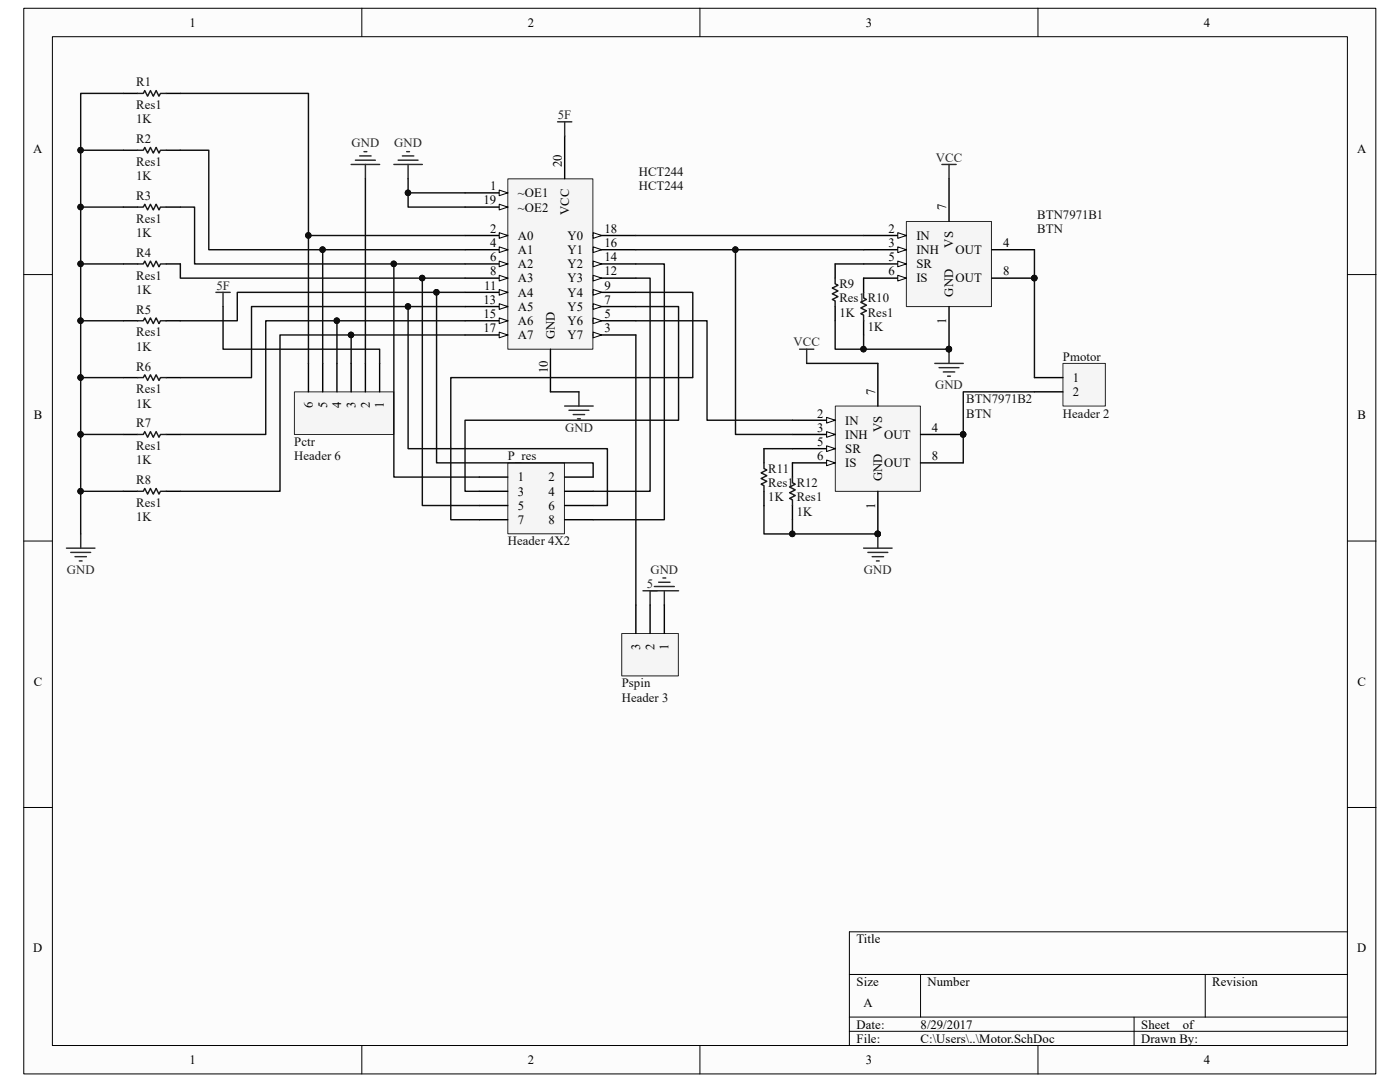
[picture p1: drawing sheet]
<svg xmlns="http://www.w3.org/2000/svg" width="279mm" height="216mm" viewBox="0 0 279 216" stroke-linecap="round" stroke-linejoin="round" font-family="sans-serif">
<path d="M4.8 1.7h269.8v212.6h-269.8z" fill="#fcfcfc"/>
<path d="M4.7 1.7h269.9v212.6h-269.9z" fill="none" stroke="#000" stroke-width=".2"/>
<path d="M10.5 7.4h258.4v201.2h-258.4z" fill="#fcfcfc"/>
<g fill="none" stroke="#000" stroke-width=".2">
<path d="M10.5 7.3h258.4v201.3h-258.4zM72.2 1.6v5.7M139.7 1.6v5.7M207.2 1.6v5.7M4.7 54.8h5.7M268.9 54.8h5.7M4.7 108h5.7M268.9 108h5.7M4.7 161.1h5.7M268.9 161.1h5.7M169.5 194.4h99.4M183.7 194.4v8.5"/>
<path d="M240.5 194.4v8.5M268.9 185.9h-99.4v22.7M72.2 208.6v5.7M139.7 208.6v5.7M169.5 202.9h99.4M169.5 205.8h99.4M207.2 208.6v5.7M226.3 202.9v5.7"/>
</g>
<path d="M101.4 35.7h16.9v34h-16.9z" fill="#f5f5f5"/>
<path d="M101.3 35.7h17v34h-17z" fill="none" stroke="#262626" stroke-width=".2"/>
<path d="M92.8 38.5h8.5" fill="none" stroke="#000" stroke-width=".28"/>
<path d="M99.6 37.9l1.7 .6-1.7 .6z" fill="#fcfcfc"/>
<path d="M99.6 37.9l1.7 .6-1.7 .6z" fill="none" stroke="#000" stroke-width=".2"/>
<path d="M92.8 41.3h8.5" fill="none" stroke="#000" stroke-width=".28"/>
<path d="M99.6 40.8l1.7 .5-1.7 .6z" fill="#fcfcfc"/>
<path d="M99.6 40.8l1.7 .5-1.7 .6z" fill="none" stroke="#000" stroke-width=".2"/>
<path d="M92.8 47h8.5" fill="none" stroke="#000" stroke-width=".28"/>
<path d="M99.6 46.4l1.7 .6-1.7 .6z" fill="#fcfcfc"/>
<path d="M99.6 46.4l1.7 .6-1.7 .6z" fill="none" stroke="#000" stroke-width=".2"/>
<path d="M92.8 49.8h8.5" fill="none" stroke="#000" stroke-width=".28"/>
<path d="M99.6 49.3l1.7 .5-1.7 .6z" fill="#fcfcfc"/>
<path d="M99.6 49.3l1.7 .5-1.7 .6z" fill="none" stroke="#000" stroke-width=".2"/>
<path d="M92.8 52.7h8.5" fill="none" stroke="#000" stroke-width=".28"/>
<path d="M99.6 52.1l1.7 .6-1.7 .5z" fill="#fcfcfc"/>
<path d="M99.6 52.1l1.7 .6-1.7 .5z" fill="none" stroke="#000" stroke-width=".2"/>
<path d="M92.8 55.5h8.5" fill="none" stroke="#000" stroke-width=".28"/>
<path d="M99.6 54.9l1.7 .6-1.7 .6z" fill="#fcfcfc"/>
<path d="M99.6 54.9l1.7 .6-1.7 .6z" fill="none" stroke="#000" stroke-width=".2"/>
<path d="M92.8 58.3h8.5" fill="none" stroke="#000" stroke-width=".28"/>
<path d="M99.6 57.8l1.7 .5-1.7 .6z" fill="#fcfcfc"/>
<path d="M99.6 57.8l1.7 .5-1.7 .6z" fill="none" stroke="#000" stroke-width=".2"/>
<path d="M92.8 61.2h8.5" fill="none" stroke="#000" stroke-width=".28"/>
<path d="M99.6 60.6l1.7 .6-1.7 .5z" fill="#fcfcfc"/>
<path d="M99.6 60.6l1.7 .6-1.7 .5z" fill="none" stroke="#000" stroke-width=".2"/>
<path d="M92.8 64h8.5" fill="none" stroke="#000" stroke-width=".28"/>
<path d="M99.6 63.4l1.7 .6-1.7 .6z" fill="#fcfcfc"/>
<path d="M99.6 63.4l1.7 .6-1.7 .6z" fill="none" stroke="#000" stroke-width=".2"/>
<path d="M92.8 66.8h8.5" fill="none" stroke="#000" stroke-width=".28"/>
<path d="M99.6 66.3l1.7 .5-1.7 .6z" fill="#fcfcfc"/>
<path d="M99.6 66.3l1.7 .5-1.7 .6z" fill="none" stroke="#000" stroke-width=".2"/>
<path d="M112.7 27.1v8.5M118.4 47h8.5M109.9 69.7v8.5" fill="none" stroke="#000" stroke-width=".28"/>
<path d="M118.4 46.4l1.7 .6-1.7 .6z" fill="#fcfcfc"/>
<path d="M118.4 46.4l1.7 .6-1.7 .6z" fill="none" stroke="#000" stroke-width=".2"/>
<path d="M118.4 49.8h8.5" fill="none" stroke="#000" stroke-width=".28"/>
<path d="M118.4 49.3l1.7 .5-1.7 .6z" fill="#fcfcfc"/>
<path d="M118.4 49.3l1.7 .5-1.7 .6z" fill="none" stroke="#000" stroke-width=".2"/>
<path d="M118.4 52.7h8.5" fill="none" stroke="#000" stroke-width=".28"/>
<path d="M118.4 52.1l1.7 .6-1.7 .5z" fill="#fcfcfc"/>
<path d="M118.4 52.1l1.7 .6-1.7 .5z" fill="none" stroke="#000" stroke-width=".2"/>
<path d="M118.4 55.5h8.5" fill="none" stroke="#000" stroke-width=".28"/>
<path d="M118.4 54.9l1.7 .6-1.7 .6z" fill="#fcfcfc"/>
<path d="M118.4 54.9l1.7 .6-1.7 .6z" fill="none" stroke="#000" stroke-width=".2"/>
<path d="M118.4 58.3h8.5" fill="none" stroke="#000" stroke-width=".28"/>
<path d="M118.4 57.8l1.7 .5-1.7 .6z" fill="#fcfcfc"/>
<path d="M118.4 57.8l1.7 .5-1.7 .6z" fill="none" stroke="#000" stroke-width=".2"/>
<path d="M118.4 61.2h8.5" fill="none" stroke="#000" stroke-width=".28"/>
<path d="M118.4 60.6l1.7 .6-1.7 .5z" fill="#fcfcfc"/>
<path d="M118.4 60.6l1.7 .6-1.7 .5z" fill="none" stroke="#000" stroke-width=".2"/>
<path d="M118.4 64h8.5" fill="none" stroke="#000" stroke-width=".28"/>
<path d="M118.4 63.4l1.7 .6-1.7 .6z" fill="#fcfcfc"/>
<path d="M118.4 63.4l1.7 .6-1.7 .6z" fill="none" stroke="#000" stroke-width=".2"/>
<path d="M118.4 66.8h8.5" fill="none" stroke="#000" stroke-width=".28"/>
<path d="M118.4 66.3l1.7 .5-1.7 .6z" fill="#fcfcfc"/>
<path d="M118.4 66.3l1.7 .5-1.7 .6z" fill="none" stroke="#000" stroke-width=".2"/>
<path d="M78.6 32.8h5.7M79.5 32h3.9M80.3 31.1h2.3M81.2 30.3h.5M81.4 32.8v2.8M111.3 24.3h2.8M112.7 24.3v2.8M115.5 78.2v2.8M112.7 81h5.7M113.5 81.9h4M114.4 82.7h2.3M115.3 83.6h.5" fill="none" stroke="#262626" stroke-width=".28"/>
<path d="M101.4 92.4h11.2v14.1h-11.2z" fill="#f5f5f5"/>
<path d="M101.3 92.4h11.3v14.1h-11.3z" fill="none" stroke="#262626" stroke-width=".2"/>
<path d="M95.6 95.2h5.7M95.6 98h5.7M112.7 95.2h5.7M112.7 98h5.7M95.6 100.9h5.7M95.6 103.7h5.7M112.7 100.9h5.7M112.7 103.7h5.7" fill="none" stroke="#000" stroke-width=".28"/>
<path d="M70.1 32.8h5.7M70.9 32h4M71.8 31.1h2.3M72.6 30.3h.6M72.9 32.8v2.8M43.1 58.3h2.8M44.5 58.3v2.9" fill="none" stroke="#262626" stroke-width=".28"/>
<path d="M58.8 78.2h19.8v8.5h-19.8z" fill="#f5f5f5"/>
<path d="M58.8 78.2h19.8v8.5h-19.8z" fill="none" stroke="#262626" stroke-width=".2"/>
<g fill="none" stroke="#000" stroke-width=".28">
<path d="M24.6 18.6h2.9M33.1 18.6h2.9M24.6 30h2.9M33.1 30h2.9M24.6 41.3h2.9M24.6 52.7h2.9M33.1 41.3h2.9M33.1 52.7h2.9M24.6 64h2.9M24.6 75.3h2.9M33.1 64h2.9M33.1 75.3h2.9"/>
<path d="M61.6 72.5v5.7M64.4 72.5v5.7M67.2 72.5v5.7M70.1 72.5v5.7M72.9 72.5v5.7M75.8 72.5v5.7M24.6 86.7h2.9M24.6 98h2.9M33.1 86.7h2.9M33.1 98h2.9"/>
</g>
<path d="M27.5 18.6h1.1l.3-.5 .6 1.1 .5-1.1 .6 1.1 .6-1.1 .5 1.1 .3-.6h1.1M27.5 30h1.1l.3-.6 .6 1.1 .5-1.1 .6 1.1 .6-1.1 .5 1.1 .3-.5h1.1M27.5 41.3h1.1l.3-.5 .6 1.1 .5-1.1 .6 1.1 .6-1.1 .5 1.1 .3-.6h1.1M27.5 52.7h1.1l.3-.6 .6 1.1 .5-1.1 .6 1.1 .6-1.1 .5 1.1 .3-.5h1.1M27.5 64h1.1l.3-.6 .6 1.2 .5-1.2 .6 1.2 .6-1.2 .5 1.2 .3-.6h1.1M27.5 75.3h1.1l.3-.5 .6 1.1 .5-1.1 .6 1.1 .6-1.1 .5 1.1 .3-.6h1.1M27.5 86.7h1.1l.3-.6 .6 1.2 .5-1.2 .6 1.2 .6-1.2 .5 1.2 .3-.6h1.1M27.5 98h1.1l.3-.5 .6 1.1 .5-1.1 .6 1.1 .6-1.1 .5 1.1 .3-.6h1.1" fill="none" stroke="#1c1c1c" stroke-width=".28"/>
<path d="M13.3 109.4h5.6M14.1 110.2h4M15 111.1h2.2M15.8 111.9h.6M16.1 106.5v2.9" fill="none" stroke="#262626" stroke-width=".28"/>
<path d="M180.9 44.2h17v17h-17z" fill="#f5f5f5"/>
<path d="M180.9 44.2h17v17h-17z" fill="none" stroke="#262626" stroke-width=".2"/>
<path d="M172.4 47h8.5M189.4 61.2v8.5" fill="none" stroke="#000" stroke-width=".28"/>
<circle cx="189.4" cy="69.7" r=".55" fill="#0e0e0e" stroke="#0e0e0e" stroke-width=".2"/>
<path d="M179.2 46.4l1.7 .6-1.7 .6z" fill="#fcfcfc"/>
<path d="M179.2 46.4l1.7 .6-1.7 .6z" fill="none" stroke="#000" stroke-width=".2"/>
<path d="M172.4 49.8h8.5" fill="none" stroke="#000" stroke-width=".28"/>
<path d="M179.2 49.3l1.7 .5-1.7 .6z" fill="#fcfcfc"/>
<path d="M179.2 49.3l1.7 .5-1.7 .6z" fill="none" stroke="#000" stroke-width=".2"/>
<path d="M172.4 52.7h8.5" fill="none" stroke="#000" stroke-width=".28"/>
<path d="M179.2 52.1l1.7 .6-1.7 .5z" fill="#fcfcfc"/>
<path d="M179.2 52.1l1.7 .6-1.7 .5z" fill="none" stroke="#000" stroke-width=".2"/>
<path d="M172.4 55.5h8.5" fill="none" stroke="#000" stroke-width=".28"/>
<path d="M179.2 54.9l1.7 .6-1.7 .6z" fill="#fcfcfc"/>
<path d="M179.2 54.9l1.7 .6-1.7 .6z" fill="none" stroke="#000" stroke-width=".2"/>
<path d="M189.4 35.6v8.6M197.9 49.8h8.5M197.9 55.5h8.5" fill="none" stroke="#000" stroke-width=".28"/>
<g fill="#0e0e0e" stroke="#0e0e0e" stroke-width=".2">
<circle cx="206.4" cy="55.5" r=".55"/>
<circle cx="189.4" cy="69.7" r=".55"/>
</g>
<path d="M166.8 81.1h16.9v16.9h-16.9z" fill="#f5f5f5"/>
<path d="M166.7 81h17v17h-17z" fill="none" stroke="#262626" stroke-width=".2"/>
<path d="M158.1 83.9h8.6M175.2 98v8.5" fill="none" stroke="#000" stroke-width=".28"/>
<circle cx="175.2" cy="106.5" r=".55" fill="#0e0e0e" stroke="#0e0e0e" stroke-width=".2"/>
<path d="M165 83.3l1.7 .6-1.7 .5z" fill="#fcfcfc"/>
<path d="M165 83.3l1.7 .6-1.7 .5z" fill="none" stroke="#000" stroke-width=".2"/>
<path d="M158.1 86.7h8.6" fill="none" stroke="#000" stroke-width=".28"/>
<path d="M165 86.1l1.7 .6-1.7 .6z" fill="#fcfcfc"/>
<path d="M165 86.1l1.7 .6-1.7 .6z" fill="none" stroke="#000" stroke-width=".2"/>
<path d="M158.1 89.5h8.6" fill="none" stroke="#000" stroke-width=".28"/>
<path d="M165 89l1.7 .5-1.7 .6z" fill="#fcfcfc"/>
<path d="M165 89l1.7 .5-1.7 .6z" fill="none" stroke="#000" stroke-width=".2"/>
<path d="M158.1 92.4h8.6" fill="none" stroke="#000" stroke-width=".28"/>
<path d="M165 91.8l1.7 .6-1.7 .5z" fill="#fcfcfc"/>
<path d="M165 91.8l1.7 .6-1.7 .5z" fill="none" stroke="#000" stroke-width=".2"/>
<path d="M166.7 52.7v2.8M172.4 55.5v2.8M166.7 61.2v2.8M172.4 64v2.8M175.2 72.5v8.5M152.5 89.5v2.9M152.5 98v2.9M158.1 92.4v2.8M183.7 86.7h8.5M183.7 92.4h8.5M158.1 100.9v2.8" fill="none" stroke="#000" stroke-width=".28"/>
<g fill="#0e0e0e" stroke="#0e0e0e" stroke-width=".2">
<circle cx="192.2" cy="86.7" r=".55"/>
<circle cx="175.2" cy="106.5" r=".55"/>
<circle cx="189.4" cy="69.7" r=".55"/>
</g>
<path d="M166.7 55.5v1.1l.5 .3-1.1 .6 1.1 .6-1.1 .5 1.1 .6-1.1 .6 .6 .2v1.2M172.4 58.3v1.2l.5 .3-1.1 .5 1.1 .6-1.1 .6 1.1 .5-1.1 .6 .6 .3v1.1M152.5 92.4v1.1l.5 .3-1.1 .5 1.1 .6-1.1 .6 1.1 .5-1.1 .6 .6 .3v1.1M158.1 95.2v1.1l.6 .3-1.1 .6 1.1 .6-1.1 .5 1.1 .6-1.1 .6 .5 .2v1.2" fill="none" stroke="#1c1c1c" stroke-width=".28"/>
<g fill="none" stroke="#262626" stroke-width=".28">
<path d="M188 32.8h2.8M189.4 32.8v2.8M159.6 69.7h2.8M161 69.7v2.8M186.6 72.5h5.6M187.4 73.4h4M188.3 74.2h2.2M189.1 75.1h.6M189.4 69.7v2.8M172.4 109.4h5.6M173.2 110.2h4M174.1 111.1h2.2"/>
<path d="M174.9 111.9h.6M175.2 106.5v2.9"/>
</g>
<path d="M212.2 72.6h8.4v8.4h-8.4z" fill="#f5f5f5"/>
<path d="M212.1 72.5h8.5v8.5h-8.5z" fill="none" stroke="#262626" stroke-width=".2"/>
<path d="M206.4 75.3h5.7M206.4 78.2h5.7" fill="none" stroke="#000" stroke-width=".28"/>
<path d="M128.3 117.9h7.1M129.7 117.9v2.8M130.6 117h4M131.4 116.2h2.3M132.3 115.3h.6M132.6 117.9v2.8" fill="none" stroke="#262626" stroke-width=".28"/>
<path d="M124.1 126.4h11.3v8.5h-11.3z" fill="#f5f5f5"/>
<path d="M124.1 126.4h11.3v8.5h-11.3z" fill="none" stroke="#262626" stroke-width=".2"/>
<path d="M126.9 120.7v5.7M129.7 120.7v5.7M132.6 120.7v5.7" fill="none" stroke="#000" stroke-width=".28"/>
<g fill="none" stroke="#0e0e0e" stroke-width=".28">
<path d="M24.6 18.6h-8.5v87.9M36 18.6h25.6v28.4M16.1 30h8.5M36 30h5.7v19.8h22.7M72.9 35.6v36.9M81.4 35.6v2.9h11.4M81.4 38.5v2.8h11.4M16.1 41.3h8.5M16.1 52.7h8.5M36 52.7v2.8h48.3M36 41.3h2.8v11.4h39.8M87.1 58.3v34.1h31.3v2.8"/>
<path d="M92.8 52.7h-14.2v42.5h17M92.8 55.5h-8.5v45.4h11.3M92.8 49.8h-28.4v22.7M92.8 47h-31.2v25.5M92.8 58.3h-45.4v5.7h-11.4M126.9 58.3h11.4v17h-48.3v28.4h5.6M126.9 49.8h45.5M126.9 55.5h2.8v42.5h-11.3M126.9 52.7h5.7v51h-14.2M126.9 47h45.5M146.8 49.8v36.9h11.3M166.7 52.7h5.7"/>
<path d="M206.4 49.8v25.5M16.1 64h8.5M16.1 75.3h8.5M36 75.3h14.2v-14.1h31.2v28.3h39.8v11.4h-2.8M44.5 61.2v8.5h31.3v2.8M67.2 64h-14.2v22.7h-17M70.1 66.8h-14.2v31.2h-19.9M81.4 61.2h11.4M92.8 64h-25.6v8.5M92.8 66.8h-22.7v5.7M109.9 78.2h5.6M126.9 61.2h8.5v22.7h-42.6v14.1h2.8"/>
<path d="M126.9 64h14.2v19.9h17M126.9 66.8v53.9M161 72.5h14.2M166.7 64v5.7h22.7M172.4 66.8v2.9M206.4 78.2h-14.2v14.2M16.1 86.7h8.5M16.1 98h8.5M152.5 89.5h5.6M152.5 100.9v5.6h22.7M158.1 103.7v2.8"/>
</g>
<g fill="#0e0e0e" stroke="#0e0e0e" stroke-width=".2">
<circle cx="78.6" cy="52.6" r=".55"/>
<circle cx="84.2" cy="55.5" r=".55"/>
<circle cx="81.4" cy="38.5" r=".55"/>
<circle cx="67.2" cy="64" r=".55"/>
<circle cx="64.4" cy="49.8" r=".55"/>
<circle cx="61.5" cy="47" r=".55"/>
<circle cx="70" cy="66.8" r=".55"/>
<circle cx="16.1" cy="30" r=".55"/>
<circle cx="16.1" cy="41.3" r=".55"/>
<circle cx="16.1" cy="52.6" r=".55"/>
<circle cx="16.1" cy="64" r=".55"/>
<circle cx="16.1" cy="75.3" r=".55"/>
<circle cx="16.1" cy="86.7" r=".55"/>
<circle cx="16.1" cy="98" r=".55"/>
<circle cx="172.3" cy="69.7" r=".55"/>
<circle cx="189.4" cy="69.7" r=".55"/>
<circle cx="158.1" cy="106.5" r=".55"/>
<circle cx="175.2" cy="106.5" r=".55"/>
<circle cx="206.4" cy="55.5" r=".55"/>
<circle cx="192.2" cy="86.7" r=".55"/>
<circle cx="146.7" cy="49.8" r=".55"/>
<circle cx="87.1" cy="58.3" r=".55"/>
<circle cx="81.4" cy="61.2" r=".55"/>
</g>
<g font-size="2.5">
<text x="37.8" y="5.3">1</text>
<text x="105.3" y="5.3">2</text>
<text x="172.8" y="5.3">3</text>
<text x="240.2" y="5.3">4</text>
<text x="6.6" y="30.5">A</text>
<text x="112.1" y="33.4" transform="rotate(-90 112.1 33.4)">20</text>
<text x="270.8" y="30.5">A</text>
<text x="96.5" y="40.8">19</text>
<text x="97.8" y="37.9">1</text>
<text x="103.3" y="39.4">~OE1</text>
<text x="188.8" y="41.9" transform="rotate(-90 188.8 41.9)">7</text>
<text x="97.8" y="46.4">2</text>
<text x="103.3" y="42.2">~OE2</text>
<text x="103.3" y="47.8">A0</text>
<text x="113.2" y="47.8">Y0</text>
<text x="113.6" y="42.9" transform="rotate(-90 113.6 42.9)">VCC</text>
<text x="120.6" y="46.4">18</text>
<text x="177.3" y="46.4">2</text>
<text x="182.9" y="47.8">IN</text>
<text x="97.8" y="49.3">4</text>
<text x="97.8" y="52.1">6</text>
<text x="103.3" y="50.7">A1</text>
<text x="103.3" y="53.5">A2</text>
<text x="113.2" y="50.7">Y1</text>
<text x="113.2" y="53.5">Y2</text>
<text x="120.6" y="49.3">16</text>
<text x="120.6" y="52.1">14</text>
<text x="177.3" y="49.3">3</text>
<text x="177.3" y="52.1">5</text>
<text x="182.9" y="50.7">INH</text>
<text x="182.9" y="53.5">SR</text>
<text x="190.2" y="49.4" transform="rotate(-90 190.2 49.4)">VS</text>
<text x="190.7" y="50.7">OUT</text>
<text x="200.2" y="49.3">4</text>
<text x="96.6" y="57.8">11</text>
<text x="97.8" y="54.9">8</text>
<text x="103.3" y="56.3">A3</text>
<text x="103.3" y="59.2">A4</text>
<text x="113.2" y="56.3">Y3</text>
<text x="113.2" y="59.2">Y4</text>
<text x="120.6" y="54.9">12</text>
<text x="120.6" y="57.8">9</text>
<text x="177.3" y="54.9">6</text>
<text x="182.9" y="56.3">IS</text>
<text x="190.2" y="59.2" transform="rotate(-90 190.2 59.2)">GND</text>
<text x="190.7" y="56.3">OUT</text>
<text x="200.2" y="54.9">8</text>
<text x="96.5" y="60.6">13</text>
<text x="96.5" y="63.5">15</text>
<text x="103.3" y="62">A5</text>
<text x="103.3" y="64.9">A6</text>
<text x="113.2" y="62">Y5</text>
<text x="113.2" y="64.9">Y6</text>
<text x="120.6" y="60.6">7</text>
<text x="120.6" y="63.5">5</text>
<text x="188.8" y="64.7" transform="rotate(-90 188.8 64.7)">1</text>
<text x="96.5" y="66.3">17</text>
<text x="103.3" y="67.7">A7</text>
<text x="110.7" y="67.7" transform="rotate(-90 110.7 67.7)">GND</text>
<text x="113.2" y="67.7">Y7</text>
<text x="120.6" y="66.3">3</text>
<text x="109.3" y="74.5" transform="rotate(-90 109.3 74.5)">10</text>
<text x="214.1" y="76.2">1</text>
<text x="6.7" y="83.7">B</text>
<text x="62.4" y="81.4" transform="rotate(-90 62.4 81.4)">6</text>
<text x="65.3" y="81.4" transform="rotate(-90 65.3 81.4)">5</text>
<text x="68.1" y="81.4" transform="rotate(-90 68.1 81.4)">4</text>
<text x="71" y="81.4" transform="rotate(-90 71 81.4)">3</text>
<text x="73.8" y="81.4" transform="rotate(-90 73.8 81.4)">2</text>
<text x="76.6" y="81.4" transform="rotate(-90 76.6 81.4)">1</text>
<text x="163.1" y="83.3">2</text>
<text x="174.6" y="78.7" transform="rotate(-90 174.6 78.7)">7</text>
<text x="214.1" y="79">2</text>
<text x="270.9" y="83.7">B</text>
<text x="163.1" y="86.1">3</text>
<text x="163.1" y="89">5</text>
<text x="168.7" y="84.7">IN</text>
<text x="168.7" y="87.5">INH</text>
<text x="176.1" y="86.3" transform="rotate(-90 176.1 86.3)">VS</text>
<text x="176.4" y="87.5">OUT</text>
<text x="186" y="86.1">4</text>
<text x="163.1" y="91.8">6</text>
<text x="168.7" y="90.4">SR</text>
<text x="168.7" y="93.2">IS</text>
<text x="176.4" y="93.2">OUT</text>
<text x="186" y="91.8">8</text>
<text x="103.3" y="96.1">1</text>
<text x="103.3" y="98.9">3</text>
<text x="103.3" y="101.7">5</text>
<text x="109.4" y="96.1">2</text>
<text x="109.4" y="98.9">4</text>
<text x="109.4" y="101.7">6</text>
<text x="174.6" y="101.6" transform="rotate(-90 174.6 101.6)">1</text>
<text x="176.1" y="96.1" transform="rotate(-90 176.1 96.1)">GND</text>
<text x="103.3" y="104.6">7</text>
<text x="109.4" y="104.6">8</text>
<text x="127.8" y="129.7" transform="rotate(-90 127.8 129.7)">3</text>
<text x="130.6" y="129.7" transform="rotate(-90 130.6 129.7)">2</text>
<text x="133.4" y="129.7" transform="rotate(-90 133.4 129.7)">1</text>
<text x="6.7" y="136.8">C</text>
<text x="270.9" y="136.8">C</text>
<text x="6.6" y="190">D</text>
<text x="170.9" y="188.2">Title</text>
<text x="270.8" y="190">D</text>
<text x="170.9" y="196.7">Size</text>
<text x="185.1" y="196.7">Number</text>
<text x="241.9" y="196.7">Revision</text>
<text x="172.3" y="201">A</text>
<text x="170.9" y="205.2">Date:</text>
<text x="170.9" y="208.1">File:</text>
<text x="183.7" y="208.1">C:\Users\..\Motor.SchDoc</text>
<text x="183.7" y="205.2">8/29/2017</text>
<text x="227.8" y="208.1">Drawn By:</text>
<text x="227.8" y="205.2">Sheet</text>
<text x="236" y="205.2">of</text>
<text x="37.8" y="212.3">1</text>
<text x="105.3" y="212.3">2</text>
<text x="172.8" y="212.3">3</text>
<text x="240.2" y="212.3">4</text>
</g>
<g font-size="2.5" fill="#0e0e0e">
<text x="27.2" y="17.2">R1</text>
<text x="27.2" y="21.8">Res1</text>
<text x="27.2" y="24.6">1K</text>
<text x="27.2" y="28.6">R2</text>
<text x="27.2" y="35.9">1K</text>
<text x="27.2" y="33.1">Res1</text>
<text x="127.5" y="35.1">HCT244</text>
<text x="27.2" y="39.9">R3</text>
<text x="127.5" y="37.9">HCT244</text>
<text x="27.2" y="47.3">1K</text>
<text x="27.2" y="44.4">Res1</text>
<text x="207" y="43.6">BTN7971B1</text>
<text x="207" y="46.4">BTN</text>
<text x="27.2" y="51.3">R4</text>
<text x="27.2" y="58.6">1K</text>
<text x="27.2" y="55.8">Res1</text>
<text x="167.5" y="57.5">R9</text>
<text x="27.2" y="62.6">R5</text>
<text x="167.5" y="63.2">1K</text>
<text x="167.5" y="60.3">Res1 R10</text>
<text x="173.2" y="66">1K</text>
<text x="173.2" y="63.2">Res1</text>
<text x="27.2" y="70">1K</text>
<text x="27.2" y="67.1">Res1</text>
<text x="212.1" y="72">Pmotor</text>
<text x="27.2" y="74">R6</text>
<text x="27.2" y="81.3">1K</text>
<text x="27.2" y="78.5">Res1</text>
<text x="192.8" y="80.5">BTN7971B2</text>
<text x="192.8" y="83.3">BTN</text>
<text x="212.1" y="83.3">Header 2</text>
<text x="27.2" y="85.3">R7</text>
<text x="27.2" y="89.8">Res1</text>
<text x="58.7" y="89">Pctr</text>
<text x="27.2" y="92.7">1K</text>
<text x="58.7" y="91.8">Header 6</text>
<text x="101.3" y="91.8">P_res</text>
<text x="153.3" y="94.4">R11</text>
<text x="27.2" y="96.6">R8</text>
<text x="27.2" y="101.2">Res1</text>
<text x="153.3" y="100">1K</text>
<text x="153.3" y="97.2">Res1 R12</text>
<text x="159" y="100">Res1</text>
<text x="27.2" y="104">1K</text>
<text x="159" y="102.9">1K</text>
<text x="101.3" y="108.8">Header 4X2</text>
<text x="124.1" y="137.2">Pspin</text>
<text x="124.1" y="140">Header 3</text>
</g>
<g font-size="2.5" fill="#262626">
<text x="111.3" y="23.7">5F</text>
<text x="70.1" y="29.4">GND</text>
<text x="78.7" y="29.4">GND</text>
<text x="186.8" y="32.3">VCC</text>
<text x="43.2" y="57.8">5F</text>
<text x="158.4" y="69.1">VCC</text>
<text x="186.6" y="77.6">GND</text>
<text x="112.8" y="86.1">GND</text>
<text x="13.3" y="114.5">GND</text>
<text x="129.1" y="117.3">5</text>
<text x="129.8" y="114.5">GND</text>
<text x="172.4" y="114.5">GND</text>
</g>
</svg>
